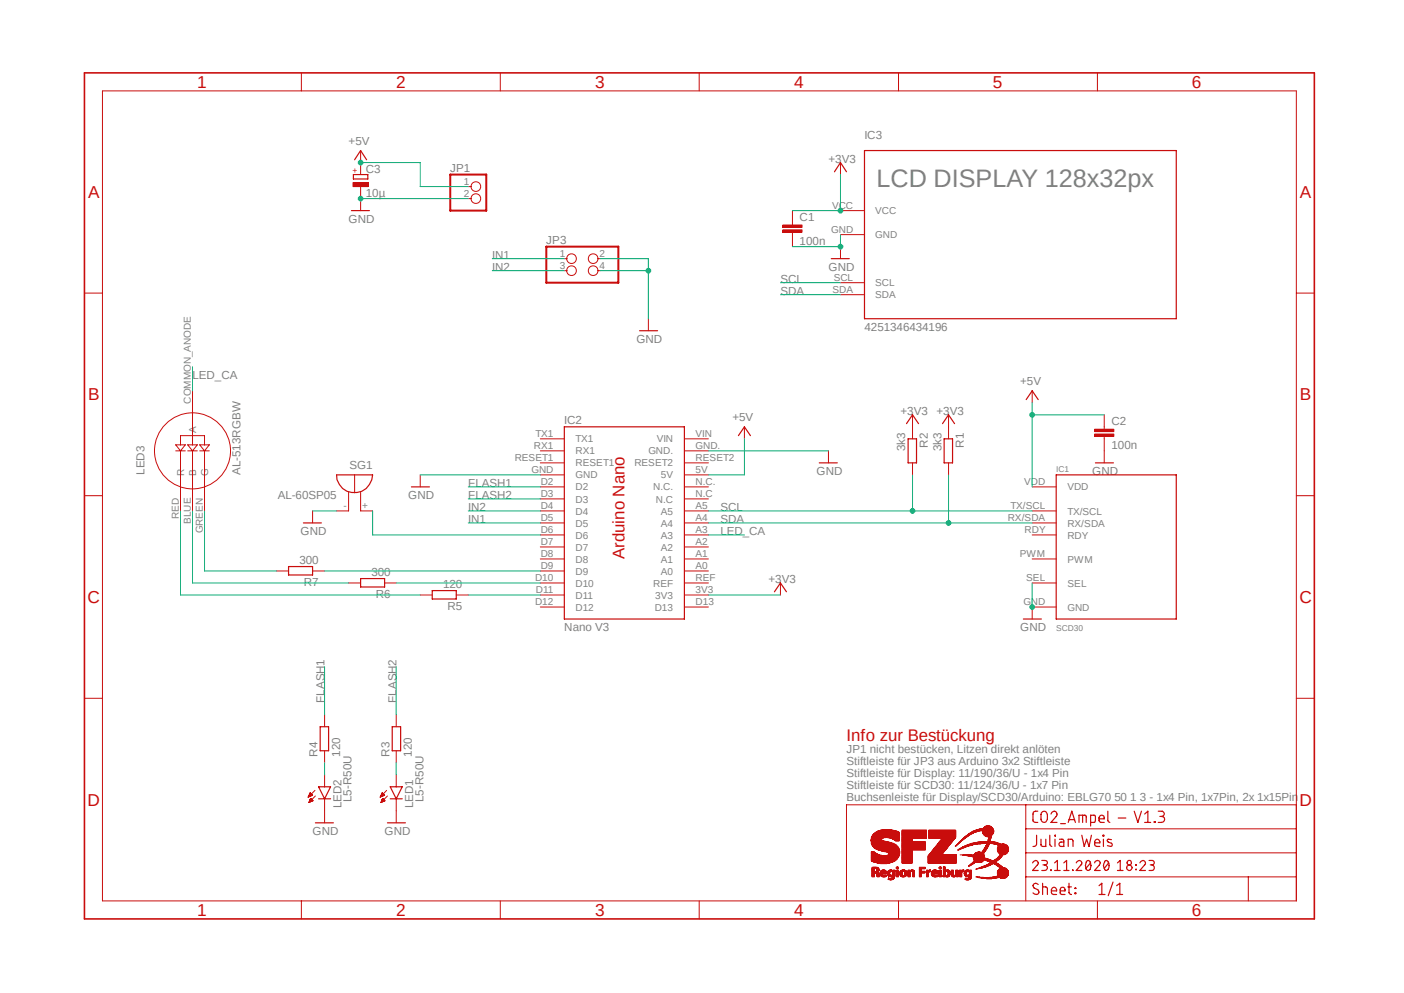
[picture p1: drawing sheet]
<svg xmlns="http://www.w3.org/2000/svg" width="297mm" height="210mm" viewBox="0 0 297 210" stroke-linecap="round" stroke-linejoin="round" font-family="sans-serif">
<path d="M17.4 15l262.2 179.9M279.6 15l-262.2 179.9" fill="none" stroke="#fff" stroke-width=".21"/>
<g fill="none" stroke="#c90d0c" stroke-width=".25">
<path d="M75 33.8l1.3-2 1.3 2M176.5 36.3l1.3-1.9 1.3 1.9M74.3 44.5h3.8M175.9 54.7h3.8M135.3 69.9h3.8M156.2 92.1l1.3-1.8 1.2 1.8M173.3 97.9h3.8M191.8 89.6l1.2-1.9 1.3 1.9M192.1 92.8h1.8v5.1h-1.8zM199.4 89.6l1.3-1.9 1.2 1.9M199.7 92.8h1.8v5.1h-1.8zM217.1 84.5l1.3-1.9 1.2 1.9"/>
<path d="M61 119.8h5.1v1.8h-5.1zM64.2 110.6h3.8M71.2 100.4h7.6a3.8 3.8 0 0 1-3.8 3.8 3.8 3.8 0 0 1-3.8-3.8zM87 103h3.8M76.3 122.3h5.1v1.8h-5.1zM91.4 124.9h5.1v1.8h-5.1zM163.8 125.1l1.3-1.8 1.3 1.8M216.5 130.9h3.8M67.7 153.7h1.8v5h-1.8zM83 153.7h1.8v5h-1.8zM66.7 174h3.8M67.4 168.9h2.5"/>
<path d="M67.4 166.4h2.5l-1.2 2.5zM82 174h3.8M82.5 166.4h2.6l-1.3 2.5zM82.5 168.9h2.6M219.3 176.6v1.9a.6 .6 0 0 1-.8 .5M220.2 177.5v1.3l.4 .2h.6v-1.5M222.1 176.6v2l.1 .2 .3 .2M223.2 176.6l.1 .2zM223.2 177.5v1.5M224.1 177.5h.8l.1 .3v1.2l-.8-.1-.2-.3 .2-.5h.8M226 179v-1.5h.8l.2 .3v1.2M228.9 176.6l.5 2.4 .5-1.5 .5 1.5 .5-2.4"/>
<path d="M231.6 178.2h1.1l-.2-.6-.3-.1-.5 .1-.1 .4v.6v.2l.4 .2h.7M233.3 176.6h.2v.2h-.2zM233.4 177.5v1.5M235.1 177.5h-.7l-.2 .2 .2 .4 .9 .4-.1 .4-.3 .1-.6-.2"/>
</g>
<g fill="none" stroke="#c90d0c" stroke-width=".21">
<path d="M76.3 31.8v2.6M99.1 39.5h.6M177.8 34.4v2.5M76.3 42v2.5M99.1 42h.6M119.4 54.7h.6M119.4 57.2h.6M126.5 54.7h.5M126.5 57.2h.5M177.8 52.2v2.5M137.2 67.4v2.5M37.2 94.1h2l-1 1.2z"/>
<path d="M37.2 95.3h2M38.2 94.1v-2h5.1v2M38.2 95.3v12.7M39.7 94.1h2l-1 1.2zM39.7 95.3h2M40.7 82.6v11.5M40.7 95.3v12.7M42.2 94.1h2.1l-1 1.2zM42.2 95.3h2.1M43.3 95.3v12.7M157.5 90.3v2.5M175.3 95.3v2.6"/>
<path d="M193 87.7v5.1M193 97.9v2.5M200.7 87.7v5.1M200.7 97.9v2.5M218.4 82.6v2.6M66.1 108v2.6M73.7 104.1v3.9h-2.5M75 100.4v3.8M76.3 104.1v3.9h2.5M88.9 100.4v2.6M58.5 120.7h2.5M66.1 120.7h2.6"/>
<path d="M73.7 123.3h2.6M81.4 123.3h2.4M88.9 125.8h2.5M96.5 125.8h2.6M165.1 123.3v2.5M218.4 128.4v2.5M68.7 151.1v2.6M68.7 158.7v2.6M83.8 151.1v2.6M83.8 158.7v2.6M65.2 168.5h.2M65.3 168.4h.2"/>
<path d="M65.3 168.3h.4M65.4 168.2h.6M65.4 168.1h.6M65.4 169.7h.1M65.4 169.6h.2M65.4 168h.5M65.4 167.9h.4M65.4 169.5h.4M65.4 169.4h.6M65.4 169.3h.7M65.5 167.8h.2M65.5 167.7h.2"/>
<path d="M65.5 169.2h.7M65.5 169.2h.6M65.6 169.1h.4M65.6 169h.4M65.6 167.6l.5 .5-.9 .5zM65.7 168.9h.1M65.7 168.8l.5 .5-.8 .4zM66.6 167.1l-1.4 1.5M66.7 168.3l-1.3 1.4M68.7 163.8v2.6M68.7 168.9v5.1M80.4 168.5h.1"/>
<path d="M80.5 168.4h.3M80.5 168.3h.4M80.5 168.2h.8M80.6 168.1h.7M80.6 169.7h.1M80.6 169.6h.3M80.7 168.1h.5M80.7 168h.4M80.7 167.9h.3M80.7 169.5h.3M80.7 169.4h.5M80.7 169.3h.7"/>
<path d="M80.8 167.8h.1M80.8 167.7h.1M80.8 169.2h.6M80.8 169.1h.5M80.9 167.6l.5 .5-1 .5zM80.9 169h.3M80.9 168.8l.5 .5-.8 .4zM80.9 168.9h.1M81.8 167.1l-1.4 1.5M82 168.3l-1.4 1.4M83.8 163.8v2.6M83.8 168.9v5.1"/>
<circle cx="100.7" cy="39.5" r="1.02"/>
<circle cx="100.7" cy="42" r="1.02"/>
<circle cx="120.9" cy="54.7" r="1.02"/>
<circle cx="120.9" cy="57.2" r="1.02"/>
<circle cx="125.5" cy="54.7" r="1.02"/>
<circle cx="125.5" cy="57.2" r="1.02"/>
<circle cx="40.7" cy="95.3" r="8"/>
</g>
<path d="M95.2 36.9h7.7v7.6h-7.7zM115.6 52.2h15.2v7.6h-15.2z" fill="none" stroke="#c90d0c" stroke-width=".42"/>
<path d="M74.7 38.6h3.2v.9h-3.2z" fill-rule="evenodd" fill="#c90d0c"/>
<path d="M74.7 38.6h3.2v.9h-3.2zM76.3 34.4v2.5M76.3 39.5v2.5M167.6 47.1v.5M167.6 49.1v.5" fill="none" stroke="#c90d0c" stroke-width=".21"/>
<path d="M74.8 36.9h3v.9h-3z" fill="none" stroke="#c90d0c" stroke-width=".25"/>
<path d="M165.6 48.6h4.1v.5h-4.1z" fill-rule="evenodd" fill="#c90d0c"/>
<path d="M165.6 48.6h4.1v.5h-4.1z" fill="none" stroke="#c90d0c" stroke-width=".21"/>
<path d="M165.6 47.6h4.1v.5h-4.1z" fill-rule="evenodd" fill="#c90d0c"/>
<path d="M165.6 47.6h4.1v.5h-4.1zM167.6 44.5v2.6M167.6 49.6v2.6M233.6 90.3v.5M233.6 92.3v.5" fill="none" stroke="#c90d0c" stroke-width=".21"/>
<path d="M231.6 91.8h4v.5h-4z" fill-rule="evenodd" fill="#c90d0c"/>
<path d="M231.6 91.8h4v.5h-4z" fill="none" stroke="#c90d0c" stroke-width=".21"/>
<path d="M231.6 90.8h4v.5h-4z" fill-rule="evenodd" fill="#c90d0c"/>
<g fill="none" stroke="#c90d0c" stroke-width=".21">
<path d="M21.7 19.2h252.5v171.3h-252.5zM63.8 15.4v3.8M105.8 15.4v3.8M147.9 15.4v3.8M190.1 15.4v3.8M232.2 15.4v3.8M177.8 59.8h5.1M177.8 44.5h5.1M177.8 49.6h5.1M17.9 62h3.8M177.8 62.3h5.1M274.2 62h3.8"/>
<path d="M114.3 92.8h5.1M114.3 95.3h5.1M114.3 97.9h5.1M144.8 92.8h5.1M144.8 95.3h5.1M144.8 97.9h5.1M231.6 90.8h4v.5h-4zM233.6 87.7v2.6M233.6 92.8v5.1M17.9 104.8h3.8M114.3 103h5.1M114.3 108h5.1"/>
<path d="M114.3 110.6h5.1M114.3 113.1h5.1M114.3 118.2h5.1M114.3 100.4h5.1M114.3 105.5h5.1M114.3 115.7h5.1M144.8 103h5.1M144.8 108h5.1M144.8 110.6h5.1M144.8 113.1h5.1M144.8 118.2h5.1M144.8 100.4h5.1"/>
<path d="M144.8 105.5h5.1M144.8 115.7h5.1M218.4 103h5M218.4 108h5M218.4 110.6h5M218.4 113.1h5M218.4 118.2h5M274.2 104.8h3.8M114.3 128.4h5.1M114.3 123.3h5.1M114.3 120.7h5.1M114.3 125.8h5.1"/>
<path d="M144.8 128.4h5.1M144.8 123.3h5.1M144.8 120.7h5.1M144.8 125.8h5.1M218.4 128.4h5M218.4 123.3h5M17.9 147.7h3.8M274.2 147.7h3.8M184.2 177.8h2.8M184.2 177.7h2.5M184.2 177.6h2.3M184.2 177.5h2.3"/>
<path d="M184.3 178.4h4.8M184.3 178.3h4.7M184.3 178.2h4.3M184.3 178.1h4.1M184.3 178.1h3.8M184.3 178h3.4M184.3 177.9h3M184.3 177.5h2.2M184.3 177.4h2.2M184.3 177.3h2.4M184.3 177.2h2.6M184.3 177.1h3.1"/>
<path d="M184.4 178.6h5M184.4 178.5h4.9M184.4 177h5.8M184.5 178.7h5.2M184.5 178.6h5.1M184.5 176.9h5.7M184.5 176.8h5.7M184.6 178.9h5.2M184.6 178.8h5.1M184.6 176.7h5.6M184.6 176.6h5.6M184.7 179h5.2"/>
<path d="M184.7 176.5h5.5M184.7 179.1h5.3M184.7 176.4h5.5M184.8 179.2h5.3M184.8 179.2h5.2M184.8 176.4h5.4M184.8 176.3h5.4M185 179.3h5.2M185 176.2h5.2M185.1 179.4h5.1M185.1 176.1h5.1M185.2 176h5"/>
<path d="M185.3 179.5h4.9M185.3 179.6h4.9M185.3 175.9h4.9M185.5 175.9h4.4M185.6 179.7h4.6M185.6 175.8h4.2M185.8 179.7h4.4M185.8 175.7h3.8M186 179.8h4.2M186.1 175.6h3M186.3 175.5h2.6M186.4 179.9h3.9"/>
<path d="M186.8 175.4h1.5M187.6 177.1h2.6M188 177.2h2.2M188.5 177.3h1.7M188.7 177.4h1.5M188.8 177.5h1.4M189.1 177.5h1.1M189.2 177.6h1M189.3 177.7h.9M189.4 177.8h.8M190.8 179.9h2.2M190.8 179.8h2.2"/>
<path d="M190.8 179.7h4.9M190.8 179.6h4.9M190.8 179.5h4.9M190.8 179.4h4.9M190.8 179.3h4.9M190.8 179.2h4.9M190.8 179.1h4.9M190.8 179h4.9M190.8 178.9h4.9M190.8 178.8h4.9M190.8 178.7h4.9M190.8 178.6h4.9"/>
<path d="M190.8 178.5h4.9M190.8 178.4h4.9M190.8 178.3h4.9M190.8 178.2h4.9M190.8 178.1h4.9M190.8 178h4.9M190.8 177.9h2.2M190.8 177.8h2.2M190.8 177.7h2.2M190.8 177.6h2.2M190.8 177.5h2.2M190.8 177.4h2.2"/>
<path d="M190.8 177.3h5.1M190.8 177.2h5.2M190.8 177.1h5.2M190.8 177h5.2M190.8 176.9h5.2M190.8 176.8h5.2M190.8 176.7h5.2M190.8 176.6h5.2M190.8 176.5h5.2M190.8 176.4h5.2M190.8 176.3h5.2M190.8 176.2h5.2"/>
<path d="M190.8 176.1h5.2M190.8 176h5.2M190.8 175.9h5.2M190.8 175.8h5.2M190.8 175.7h5.2M190.8 175.6h5.2M190.8 175.5h5.2M196.5 177.3h5.5M196.5 177.2h5.6M196.5 177.1h5.6M196.5 177h5.7M196.5 176.9h5.7"/>
<path d="M196.5 176.8h5.7M196.5 176.7h5.7M196.5 176.6h5.7M196.5 176.5h5.7M196.5 176.4h5.7M196.5 176.3h5.7M196.5 176.2h5.7M196.5 176.1h5.7M196.5 176h5.7M196.5 175.9h5.7M196.5 175.8h5.7M196.5 175.7h5.7"/>
<path d="M196.5 175.6h5.7M196.5 175.5h5.6M197.2 179.9h2.7M197.3 179.8h2.6M197.4 179.7h2.7M197.4 179.6h2.8M197.5 179.5h2.7M197.6 179.4h2.7M197.6 179.3h2.8M197.8 179.2h2.6M197.8 179.2h2.7M197.9 179.1h2.7"/>
<path d="M198 179h2.7M198 178.9h2.7M198 178.8h2.8M198.1 178.7h2.7M198.2 178.6h2.7M198.3 178.6h2.7M198.4 178.5h2.7M198.4 178.4h2.7M198.5 178.3h2.7M198.5 178.2h2.8M198.6 178.1h2.7M198.6 178.1h2.8"/>
<path d="M198.8 178h2.6M198.8 177.9h2.7M198.9 177.8h2.7M199 177.7h2.7M199.1 177.6h2.6M199.1 177.5h2.7M199.1 177.5h2.8M199.3 177.4h2.6M202.2 178.8h.2M202.3 178.9l-.2 .1M202.3 178.7h.1M202.4 178.6h.1"/>
<path d="M202.4 178.6h.2M202.5 178.5h.2M202.6 179.7h.3M202.6 178.4h.2M202.7 179.7h.2M202.7 178.3h.2M202.8 179.6h.4M202.8 178.2h.2M202.9 178.1h.2M202.9 179.5h.6M202.9 178.1h.3M203 178h.3"/>
<path d="M203.1 179.4h.4M203.1 177.9h.3M203.2 179.3h.6M203.2 177.8h.3M203.3 177.7h.3M203.4 179.2h.6M203.4 177.6h.3M203.5 177.5h.3M203.5 179.2h.7M203.5 177.5h.5M203.6 179.1h.9M203.6 177.4h.4"/>
<path d="M203.7 177.3h.4M203.8 177.2h.4M203.9 179h.9M204 177.1h.3M204 177h.5M204 178.9h1M204.1 178.8h1.2M204.1 177h.5M204.2 176.9h.5M204.3 176.8h.6M204.4 178.7h1.3M204.4 176.7h.6"/>
<path d="M204.6 176.6h.5M204.6 178.6h1.3M204.6 176.5h.6M204.7 176.4h.7M204.8 178.6h1.6M204.9 176.4h.6M205 176.3h.7M205.1 178.5h2.3M205.1 176.2h.8M205.2 176.1h.8M205.4 178.4h2.4M205.4 176h.8"/>
<path d="M205.5 175.9h1.1M205.6 178.3h5.7M205.7 175.9h1.1M205.7 175.8h1.4M206 178.2h5.1M206 175.7h1.8M206.2 175.6h1.6M206.4 178.1h4.4M206.4 175.5h3.7M206.7 175.4h1.2M206.8 178.1h3.9M207 175.3h.9"/>
<path d="M207.2 175.3h2.9M207.4 178h2.7M207.9 176h2.2M207.9 175.9h2.3M207.9 175.8h2.3M207.9 175.7h2.3M207.9 175.6h2.3M207.9 179.9h.5M207.9 179.8h.6M207.9 176.3h2.2M207.9 176.2h2.2M207.9 176.1h2.2"/>
<path d="M207.9 175.4h2.2M207.9 175.3h2.2M208 179.7h.6M208 176.4h2M208 176.4h2.1M208 175.2h2.1M208 175.1h2M208.1 179.7h.5M208.1 179.6h.6M208.1 176.5h1.8M208.1 175h1.9M208.2 179.5h.6"/>
<path d="M208.2 176.6h1.6M208.2 174.9h1.6M208.3 179.4h.5M208.3 179.3h.6M208.3 176.7h1.4M208.3 174.8h1.4M208.4 179.2h.6M208.4 174.8h1.2M208.4 179.1h.6M208.4 179h.6M208.4 176.8h1.2M208.5 178.9h.5"/>
<path d="M208.5 178.8h.6M208.5 174.7h1M208.6 178.7h.6M208.6 176.9h.9M208.7 178.6h.5M208.7 178.5h.6M208.8 178.4h.5M208.8 177h.8M209 177.9h.5M209 177.8h.5M209 177.7h.6M209 177.6h.6"/>
<path d="M209 177.5h.6M209.1 177.4h.5M209.1 177.3h.5M209.1 177.2h.5M209.2 177.1h.4M209.2 177h.4M209.6 176.9h.1M209.8 178.4h1.7M210.1 178.5h1.6M210.6 178.6h2.2M211 179.8h2.3M211 179.7h2.4"/>
<path d="M211 179.6h2.4M211 179.5h2.4M211 179.4h2.4M211 179.3h2.3M211 178.6h.4M211.1 179.9h2.2M211.1 179.2h2.2M211.1 179.1h2.2M211.1 178.7h1.9M211.2 179h2M211.2 178.9h1.9M211.2 178.8h1.9"/>
<path d="M211.5 178.6h1.4M211.8 178.5h.7M217 170.2v20.3M217 175.3h57.2M274.2 170.2h-95.1v20.3M63.8 190.5v3.8M105.8 190.5v3.8M147.9 190.5v3.8M184.3 180.3h1M184.3 182h5.1M184.3 181.9h5.1M184.3 181.9h5.3"/>
<path d="M184.3 181.8h5.4M184.3 181.7h5.4M184.3 181.6h5.5M184.3 181.5h5.6M184.3 181.4h5.6M184.3 181.4h5.7M184.3 181.3h5.8M184.3 181.2h5.8M184.3 181.1h5.9M184.3 181h5.9M184.3 180.9h5.9M184.3 180.8h2.2"/>
<path d="M184.3 180.8h1.8M184.3 180.7h1.5M184.3 180.6h1.4M184.3 180.5h1.2M184.3 180.4h1M184.3 180.3h.8M184.3 180.2h.7M184.3 180.1h.6M184.4 182.1h4.8M184.5 185.4h.5M184.5 185.3h.5M184.5 185.2h.5"/>
<path d="M184.5 185.1h.5M184.5 185h.5M184.5 184.9h.5M184.5 184.8h.5M184.5 184.7h.5M184.5 184.6h1.3M184.5 184.5h1.1M184.5 184.4h1.3M184.5 184.3h1.3M184.5 184.2h.5M184.5 184.1h.5M184.5 184h.5"/>
<path d="M184.5 183.9h.5M184.5 183.8h.5M184.5 183.7h.5M184.5 183.6h1.4M184.5 183.6h1.3M184.5 183.5h1.3M184.5 183.4h1.1M184.7 182.2h4.4M184.7 182.3h4.2M185.1 182.4h3.6M185.3 184.7h.5M185.3 183.7h.6"/>
<path d="M185.4 184.9h.5M185.4 184.8h.4M185.4 184.2h.4M185.4 182.5h3M185.5 185.3h.5M185.5 185.2h.5M185.5 185.1h.4M185.5 185h.4M185.5 184.1h.4M185.5 184.1h.5M185.5 184h.5M185.5 183.9h.5"/>
<path d="M185.5 183.8h.5M185.6 185.4h.4M185.6 182.5h2.6M186.1 184.7h1.4M186.2 185h.4M186.2 184.9h.4M186.2 184.8h1.3M186.2 184.6h1.3M186.2 184.5h.4M186.2 184.4h.4M186.3 185.1h.5M186.3 184.3h.4"/>
<path d="M186.3 184.2h.5M186.3 182.6h1.3M186.4 185.3h1.1M186.4 184.1h1.1M186.4 184.1h1M186.5 180h3.8M186.6 185.4h.8M186.6 184h.6M186.8 183.9h.2M187 184.2h.5M187 180.1h3.3M187.1 184.5h.4"/>
<path d="M187.1 184.4h.4M187.1 184.3h.4M187.4 185.1l.1 .1h-1.2M187.5 180.2h2.8M187.6 180.8h2.6M187.7 180.3h2.6M187.8 185h.5M187.8 184.9h.5M187.8 184.8h.4M187.8 184.7h.4M187.8 184.6h.4M187.8 184.5h.4"/>
<path d="M187.8 184.4h.5M187.8 184.3h.6M187.9 180.3h2.4M187.9 185.9h1.1M187.9 185.8h1.2M187.9 185.2h1.3M187.9 185.1h1.3M187.9 184.2h1.3M187.9 184.1h1.4M187.9 180.8h2.3M188 185.8h1.1M188 185.6l.1 .1"/>
<path d="M188 185.3h1.2M188 186h.8M188 185.3h.7M188 184.1h.8M188 180.7h2.2M188 180.6h2.2M188 180.5h2.3M188 180.4h2.3M188.1 184h.5M188.3 185.4h.3M188.3 186.1h.3M188.3 183.9h.3"/>
<path d="M188.6 185.7h.5M188.6 184.3h.6M188.7 185.6h.5M188.7 185h.5M188.8 185.4h.4M188.8 185.5h.4M188.8 185.3h.4M188.8 184.9h.4M188.8 184.8h.4M188.8 184.7h.4M188.8 184.6h.4M188.8 184.5h.4"/>
<path d="M188.8 184.4h.4M188.9 184.1h.4M188.9 184h.4M189.6 185.3h.5M189.6 185.2h.5M189.6 185.1h.5M189.6 185h.5M189.6 184.9h.5M189.6 184.8h.5M189.6 184.7h.5M189.6 184.6h.5M189.6 184.5h.5"/>
<path d="M189.6 184.4h.5M189.6 184.3h.5M189.6 184.2h.5M189.6 184.1h.5M189.6 183.6h.5M189.6 183.5h.5M189.7 185.4h.4M189.7 184h.4M189.7 183.6h.4M189.7 183.4h.4M189.7 183.3h.2M189.8 183.7h.1"/>
<path d="M190.1 190.5v3.8M190.3 184.9h.5M190.3 184.8h.5M190.3 184.7h.5M190.3 184.6h.5M190.3 184.5h.5M190.3 184.4h.5M190.4 185.2h1.3M190.4 185.1h.5M190.4 185h.4M190.4 184.3h.5M190.4 184.2h.6"/>
<path d="M190.5 184.1h1.2M190.6 185.3h1M190.6 185.3h1.1M190.6 184.1h1M190.8 185.4h.6M190.8 184h.6M190.8 180.3h2.2M190.8 182.5h2.2M190.8 182.4h2.2M190.8 182.3h2.2M190.8 182.2h2.2M190.8 182.1h2.2"/>
<path d="M190.8 182h2.2M190.8 181.9h2.2M190.8 181.8h2.2M190.8 181.7h2.2M190.8 181.6h2.2M190.8 181.5h2.2M190.8 181.4h2.2M190.8 181.3h2.2M190.8 181.2h2.2M190.8 181.1h2.2M190.8 181h2.2M190.8 180.9h2.2"/>
<path d="M190.8 180.8h2.2M190.8 180.7h2.2M190.8 180.6h2.2M190.8 180.5h2.2M190.8 180.4h2.2M190.8 180.2h2.2M190.8 180.1h2.2M190.8 180h2.2M190.9 183.9h.4M191.2 184.2h.6M191.3 185.1h.6M191.3 185h.6"/>
<path d="M191.3 184.9h.6M191.3 184.4h.6M191.3 184.3h.6M191.4 184.8h.5M191.4 184.7h.5M191.4 184.6h.5M191.4 184.5h.5M192.1 185.4h.4M192.1 185.3h.4M192.1 185.2h.4M192.1 185.1h.4M192.1 185h.4"/>
<path d="M192.1 184.9h.4M192.1 184.8h.4M192.1 184.7h.4M192.1 184.6h.4M192.1 184.5h.4M192.1 184.4h.5M192.1 184.3h.6M192.1 184.2h1.4M192.1 184.1h1.4M192.1 184.1h.3M192.1 184h.3M192.6 184.1h.8"/>
<path d="M192.7 184h.5M192.9 183.9h.2M193 184.3h.5M193 184.5h.5M193 184.4h.5M193.1 185.4h.4M193.1 185.3h.4M193.1 185.2h.4M193.1 185.1h.4M193.1 185h.4M193.1 184.9h.4M193.1 184.8h.4"/>
<path d="M193.1 184.7h.4M193.1 184.6h.4M194.5 185.4h.4M194.5 185.3h.4M194.5 185.2h.4M194.5 185.1h.4M194.5 185h.4M194.5 184.9h.4M194.5 184.8h.4M194.5 184.7h.4M194.5 184.6h1.2M194.5 184.5h1.2"/>
<path d="M194.5 184.4h1.2M194.5 184.3h1.2M194.5 184.2h1.2M194.5 184.1h.4M194.5 184h.4M194.5 183.9h.4M194.5 183.8h.4M194.5 183.7h1.2M194.5 183.6h1.2M194.5 183.5h1.2M194.5 183.4h1.2M196 185.4h.3"/>
<path d="M196 185.3h.4M196 185.2h.4M196 185.1h.4M196 185h.4M196 184.9h.4M196 184.8h.4M196 184.7h.4M196 184.6h.4M196 184.5h.5M196 184.4h.5M196 184.3h.9M196 184.2h.9"/>
<path d="M196 184.1h.3M196 184h.3M196.3 182.5h6M196.3 182.5h6.1M196.3 182.4h6.1M196.3 182.3h6.1M196.3 182.2h6.1M196.3 182.1h6.1M196.3 182h6.1M196.3 181.9h6.1M196.3 181.8h6.1M196.3 181.7h6.1"/>
<path d="M196.3 181.6h6.1M196.3 181.5h6.1M196.3 181.4h6.1M196.3 181.3h6.1M196.3 181.2h6.1M196.3 181.1h6.1M196.3 181h6.1M196.3 180.9h6.1M196.4 184.1h.5M196.4 180.8h6M196.5 184.1h.4M196.5 180.8h5.9"/>
<path d="M196.6 184h.3M196.6 180.7h2.7M196.6 180.6h2.7M196.7 183.9h.2M196.8 180.5h2.6M196.8 180.4h2.7M196.9 180.3h2.7M197 184.9h.4M197 184.8h1.4M197 184.7h1.4M197 184.6h1.4M197 184.5h.4"/>
<path d="M197 184.4h.4M197 180.2h2.6M197 180.1h2.7M197.1 185.2h1.2M197.1 185.1h.5M197.1 185h.4M197.1 184.3h.4M197.1 184.2h.5M197.1 180h2.7M197.2 184.1h1.1M197.3 185.3h1.1M197.3 185.3h1"/>
<path d="M197.3 184.1h.9M197.4 184h.7M197.5 185.4h.8M197.6 183.9h.4M197.9 184.2h.5M198 184.3h.4M198 184.5h.4M198 184.4h.4M198.2 185.1h.1M198.6 185.3h.5M198.6 185.2h.5M198.6 185.1h.5"/>
<path d="M198.6 185h.5M198.6 184.9h.5M198.6 184.8h.5M198.6 184.7h.5M198.6 184.6h.5M198.6 184.5h.5M198.6 184.4h.5M198.6 184.3h.5M198.6 184.2h.5M198.6 184.1h.5M198.6 183.6h.5M198.6 183.5h.5"/>
<path d="M198.7 185.4h.4M198.7 184h.4M198.7 183.6h.4M198.7 183.4h.4M198.8 183.3h.3M198.9 183.7h.1M199.5 185.3h.4M199.5 185.3h1.3M199.5 185.2h1.4M199.6 185.4h.3M199.6 185.1h.6M199.6 185h.4"/>
<path d="M199.6 184.9h.4M199.6 184.8h.3M199.6 184.7h.3M199.6 184.6h.3M199.6 184.5h.4M199.6 184.4h.4M199.6 184.3h.5M199.6 184.2h1.3M199.6 184.1h1.3M199.6 184.1h.3M199.6 184h.3M199.6 183.9h.3"/>
<path d="M199.6 183.8h.3M199.6 183.7h.3M199.6 183.6h.3M199.6 183.5h.3M199.6 183.4h.3M199.6 183.3h.3M200 185.3h.8M200.1 185.4h.6M200.1 184.1h.7M200.2 184h.5M200.3 183.9h.3M200.4 185.1h.5"/>
<path d="M200.4 184.3h.6M200.5 185h.5M200.5 184.4h.5M200.6 184.9h.4M200.6 184.8h.5M200.6 184.7h.5M200.6 184.6h.5M200.6 184.5h.4M201.3 185h.5M201.3 184.9h.4M201.3 184.8h.4M201.3 184.7h.4"/>
<path d="M201.3 184.6h.4M201.3 184.5h.4M201.3 184.4h.4M201.3 184.3h.4M201.3 184.2h.4M201.3 184.1h.4M201.3 184h.4M201.3 185.3h.9M201.3 185.2h1.4M201.3 185.1h.5M201.4 185.3h.8M201.5 185.4h.5"/>
<path d="M202.1 185.1h.6M202.2 185h.5M202.2 184.9h.5M202.2 184.8h.5M202.2 184.7h.5M202.2 184.6h.5M202.2 184.5h.5M202.2 184.4h.5M202.2 184.3h.5M202.2 184.2h.5M202.2 184.1h.5M202.2 184h.4"/>
<path d="M202.3 185.3h.4M202.4 185.4h.3M202.9 185.3h.6M202.9 185.2h.6M202.9 185.1h.6M202.9 185h.6M202.9 184.9h.6M202.9 184.8h.6M202.9 184.7h.6M202.9 184.6h.6M202.9 184.5h.6M202.9 184.4h.6"/>
<path d="M202.9 184.3h1M202.9 184.2h1M202.9 184.1h.5M202.9 184h.5M203 185.4h.5M203.1 180.8h2.6M203.5 184.1h.4M203.6 184h.3M203.6 180.8h4.6M203.7 183.9h.2M204 184.8h.5M204 184.7h.5"/>
<path d="M204 184.6h.5M204 185h.6M204 184.9h.5M204 184.5h.5M204 184.4h.6M204.1 185.9h1.1M204.1 185.8h1.3M204.1 185.2h1.4M204.1 185.1h1.4M204.1 184.3h.5M204.1 184.2h1.4M204.1 184.1h1.4"/>
<path d="M204.2 186h.9M204.2 185.8h1.2M204.2 185.7h.2M204.2 185.3h1.3M204.2 184.1h.9M204.3 185.3h.7M204.4 184h.6M204.5 185.4h.2M204.5 186.1h.4M204.5 180.9h1.4M204.6 183.9h.2M204.7 181h3.5"/>
<path d="M204.9 185.7h.5M204.9 183.1h.2M205 185.6h.5M205 185h.5M205 184.9h.5M205 184.4h.5M205 184.3h.5M205 183h.3M205.1 185.4h.4M205.1 185.5h.4M205.1 185.3h.4M205.1 184.8h.4"/>
<path d="M205.1 184.7h.4M205.1 184.6h.4M205.1 184.5h.4M205.1 184.1h.4M205.1 184h.4M205.1 183h.3M205.1 182.9h.5M205.2 182.8h.5M205.2 181.1h3.1M205.4 182.7h.4M205.4 182.6h.6M205.6 182.5h.6"/>
<path d="M205.7 182.5h.5M205.7 181.2h2.6M205.7 182.4h.6M205.8 182.3h2M205.9 182.2h.3M205.9 181.5h2.9M205.9 181.4h2.5M205.9 181.4h2.4M205.9 181.3h2.4M206 182.1h1.9M206 181.8h3.5M206 181.7h3.2"/>
<path d="M206 181.6h2.2M206 180.9h2.2M206 180.8h2.2M206.1 182l.1 .1M206.1 181.9h2M206.1 180.7h2M206.2 182h1.8M206.2 181.9h1.8M206.2 180.6h1.8M206.2 180.5h1.7M206.2 180.4h1.9M206.4 185.4h.9"/>
<path d="M206.4 180.3h1.4M206.4 183.8h.3M206.4 182.2h1.4M206.5 183.7h.4M206.5 180.3h1.8M206.7 183.6h.7M206.7 182.4h.8M206.8 185.5h1.2M206.8 180.2h.6M207 185.6h4.2M207 183.6h.9M207 180.1h.2"/>
<path d="M207.3 183.5h.7M207.4 183.4h1M207.5 185.7h3.3M207.7 183.3h1M207.8 180.2h.5M207.8 180.1h.6M207.9 180.3h.3M207.9 180h.5M207.9 183.2h1M208 183.1h1M208 180.5h.1M208.2 185.8h2.1"/>
<path d="M208.3 183h1M208.3 181.9h1.4M208.3 181.6h.7M208.5 183h1M208.5 181.9h1.3M208.7 185.8h1.1M208.7 182.9h.9M208.7 182h2.3M208.9 182.8h.9M209 182.1h1.8M209 182.7h1M209.1 182.6h2.1"/>
<path d="M209.2 182.2h1.5M209.3 182.5h1.7M209.4 185.5h1.9M209.4 182.3h1.3M209.5 182.5h1.3M209.6 182.4h1.1M210 185.4h3M210.3 182.7h.9M210.3 181.9h.8M210.3 181.9h.9M210.5 182.8h.9M210.5 181.8h.8"/>
<path d="M210.6 185.3h2.5M210.7 182.9h.8M210.7 181.7h.6M210.7 181.6h.8M210.8 183h.8M210.8 181.5h.8M210.9 185.3h.3M210.9 183h.9M211 185.2h2.2M211 184.8h2.4M211 184.7h2.4M211 184.6h2.4"/>
<path d="M211 184.5h2.4M211 184.4h2.4M211 184.3h2.3M211 181.4h.6M211 181.4h.8M211.1 185.1h2.2M211.1 185h2.2M211.1 184.9h2.2M211.1 184.2h2.2M211.1 184.1h2.2M211.1 184.1h2.1M211.1 183.1h.7"/>
<path d="M211.1 181.3h.7M211.1 180.1h2.2M211.1 180h2.2M211.2 184h1.9M211.2 180.3h1.9M211.2 180.2h2M211.2 185.3h1.9M211.2 183.9h1.9M211.2 183.3h.8M211.2 183.2h.7M211.2 181.2h.6M211.2 181.1h.7"/>
<path d="M211.3 183.8h1.7M211.3 181h.7M211.3 180.4h1.7M211.4 185.5h1.5M211.4 183.7h1.5M211.4 183.4h.7M211.4 180.5h1.5M211.5 185.6h1.4M211.5 183.6h1.4M211.5 183.5h.3M211.5 180.9h.5M211.5 180.8h.6"/>
<path d="M211.5 180.6h1.3M211.6 183.5l1.2 .1M211.6 180.8h.8M211.7 185.7h1M211.8 180.7h.8M211.8 183.5h.6M212 185.8h.3M217 185.4h57.2M217 180.3h57.2M232.2 190.5v3.8M264.1 185.4v5.1"/>
</g>
<g fill="none" stroke="#c90d0c" stroke-width=".25">
<path d="M182.9 31.8h65.9v35.6h-65.9zM119.4 90.3h25.4v40.6h-25.4zM231.7 97.9h3.8M223.4 100.4h25.4v30.5h-25.4zM219.5 171.5l-.9 .2-.1 .4v1.6l.5 .2h.5M220.3 171.9a.68 .68 0 0 1 .8-.3 .68 .68 0 0 1 .5 .6v1a.68 .68 0 0 1-.7 .7 .68 .68 0 0 1-.7-.7zM222.3 172.1a.65 .65 0 0 1 .5-.5 .65 .65 0 0 1 .7 .3l.1 .5-1.3 1.5h1.3M224.4 174.2h1M226 173.9l.7-2.4 .8 2.4M226.1 173.3h1.2M228.3 173.9v-1.5h1.3l.2 .2v1.3M229 172.4v1.5"/>
<path d="M230.7 173.9l.9-.1a1.4 1.4 0 0 0 0-1.4h-.9v2.3M232.5 173.1h1.1l-.1-.5-.3-.2-.5 .2-.2 .3v.6l.1 .2 .3 .2h.7M234.4 171.5v2v.2l.4 .2M236.6 173h1.6M239.9 171.5l.8 2.4 .8-2.4M242.1 173.9h1.3M242.1 172.1l.7-.6v2.4M244.2 173.7h.1v.2h-.1zM245 171.5h.9a.56 .56 0 0 1 .4 .6 .56 .56 0 0 1-.4 .5h-.5M245.7 172.6l.3 .1a.63 .63 0 0 1 .4 .8 .63 .63 0 0 1-.7 .4h-.7M218.4 182.5a.61 .61 0 0 1 .8-.5 .61 .61 0 0 1 .4 .7l-1.2 1.4h1.2M219.6 187a.61 .61 0 0 0-.6-.2 .61 .61 0 0 0-.5 .5l.3 .5 .7 .3a.55 .55 0 0 1 .3 .6 .55 .55 0 0 1-.5 .4l-.8-.3"/>
<path d="M220.4 181.9l1 .1 .2 .3-.2 .5-.8 .1M220.6 187.5h.6l.4 .3v1.3M220.6 186.8v2.3M221 182.9l.6 .4v.3l-.3 .4-.9 .1M222.2 184l.2 .1zM222.4 188.4h1.1l-.1-.6-.3-.2-.5 .2-.2 .3v.6l.1 .3 .3 .1h.7M223.1 184.1h1.2M223.1 182.5l.6-.6v2.2M224.3 188.4h1l-.1-.6-.6-.2a1.04 1.04 0 0 0-.1 1.5h.8M225 184.1h1.1M225 182.5l.6-.6v2.2M225.9 187.5h.8"/>
<path d="M226.1 186.8v1.9l.1 .3 .5 .1M226.9 184l.1 .1zM227.4 187.8l.2 .1zM227.4 188.8h.2v.2h-.2zM227.7 182.5a.61 .61 0 0 1 .7-.5 .61 .61 0 0 1 .5 .7l-1.2 1.4h1.2M230 182l.2-.1a1.24 1.24 0 0 1 0 2.2l-.4-.3a1.74 1.74 0 0 1 .2-1.8zM230.7 182.5l-1 1.1M231.6 182.5a.57 .57 0 0 1 .7-.5 .57 .57 0 0 1 .4 .7l-1.1 1.4h1.1M232.5 189.1h1.3M232.5 187.3l.6-.5v2.3M233.8 182l.2-.1a1.24 1.24 0 0 1 0 2.2 1.39 1.39 0 0 1-.2-2.1zM234.5 182.5l-.9 1.1"/>
<path d="M235.5 186.5l-1.1 2.9M236.2 189.1h1.3M236.2 187.3l.7-.5v2.3M236.4 184.1h1.2M236.4 182.5l.6-.6v2.2M240.3 182.9l.1 .1zM240.3 183.8l.1 .1zM241.1 182.5a.61 .61 0 0 1 .8-.5 .61 .61 0 0 1 .4 .7l-1.2 1.4h1.2M243.1 181.9h.7l.4 .4-.2 .5-.7 .1M243.7 182.9l.5 .4-.2 .7-.9 .1"/>
<circle cx="238.9" cy="182.4" r=".48"/>
<circle cx="238.9" cy="183.5" r=".59"/>
</g>
<path d="M17.9 15.4h260.1v178.9h-260.1z" fill="none" stroke="#c90d0c" stroke-width=".34"/>
<path d="M149.9 108h68.5M193 100.4v7.6" fill="none" stroke="#0dab76" stroke-width=".21"/>
<circle cx="193" cy="108" r=".5" fill="#0dab76"/>
<g fill="none" stroke="#0dab76" stroke-width=".21">
<path d="M165.1 59.8h12.7M149.9 110.6h68.5M200.7 100.4v10.2"/>
<circle cx="193" cy="108" r=".5"/>
</g>
<circle cx="200.7" cy="110.6" r=".5" fill="#0dab76"/>
<g fill="none" stroke="#0dab76" stroke-width=".21">
<path d="M165.1 62.3h12.7M218.4 123.3v5.1"/>
<circle cx="200.7" cy="110.6" r=".5"/>
</g>
<circle cx="218.4" cy="128.4" r=".5" fill="#0dab76"/>
<g fill="none" stroke="#0dab76" stroke-width=".21">
<path d="M167.6 52.2h10.2M149.9 95.3h25.4M66.1 108h5.1"/>
<circle cx="218.4" cy="128.4" r=".5"/>
</g>
<circle cx="177.8" cy="52.2" r=".5" fill="#0dab76"/>
<g fill="none" stroke="#0dab76" stroke-width=".21">
<path d="M76.3 42h22.8M177.8 49.6v2.6"/>
<circle cx="177.8" cy="52.2" r=".5"/>
</g>
<circle cx="76.3" cy="42" r=".5" fill="#0dab76"/>
<g fill="none" stroke="#0dab76" stroke-width=".21">
<path d="M127 54.7h10.2v12.7M127 57.2h10.2"/>
<circle cx="76.3" cy="42" r=".5"/>
</g>
<circle cx="137.2" cy="57.2" r=".5" fill="#0dab76"/>
<g fill="none" stroke="#0dab76" stroke-width=".21">
<path d="M76.3 34.4h12.6v5.1h10.2M157.5 92.8v7.6h-7.6"/>
<circle cx="137.2" cy="57.2" r=".5"/>
</g>
<circle cx="76.3" cy="34.4" r=".5" fill="#0dab76"/>
<g fill="none" stroke="#0dab76" stroke-width=".21">
<path d="M218.4 85.2v17.8M218.4 87.7h15.2"/>
<circle cx="76.3" cy="34.4" r=".5"/>
</g>
<circle cx="218.4" cy="87.7" r=".5" fill="#0dab76"/>
<g fill="none" stroke="#0dab76" stroke-width=".21">
<path d="M177.8 36.9v7.6h-10.2M149.9 125.8h15.2"/>
<circle cx="218.4" cy="87.7" r=".5"/>
</g>
<circle cx="177.8" cy="44.5" r=".5" fill="#0dab76"/>
<g fill="none" stroke="#0dab76" stroke-width=".21">
<path d="M104.1 54.7h15.3M104.1 57.2h15.3M40.7 77.6v5M38.2 108v17.8h50.7M40.7 108v15.3h33M43.3 108v12.7h15.2M78.8 108v5.1h35.5M88.9 100.4h25.4M99.1 110.6h15.2M99.1 108h15.2M99.1 105.5h15.2M99.1 103h15.2"/>
<path d="M149.9 113.1h7.6M68.7 120.7h45.6M83.8 123.3h30.5M99.1 125.8h15.2M68.7 141v10.1M83.8 141v10.1M68.7 161.3v2.5M83.8 161.3v2.5"/>
<circle cx="177.8" cy="44.5" r=".5"/>
</g>
<text font-size="5.3" fill="#808080" x="185.4" y="39.5">LCD DISPLAY 128x32px</text>
<g font-size="3.6" fill="#c90d0c">
<text x="41.7" y="18.5">1</text>
<text x="83.8" y="18.5">2</text>
<text x="125.9" y="18.5">3</text>
<text x="168" y="18.5">4</text>
<text x="210.1" y="18.5">5</text>
<text x="252.1" y="18.5">6</text>
<text x="18.6" y="41.8">A</text>
<text x="275" y="41.8">A</text>
<text x="18.6" y="84.7">B</text>
<text x="275" y="84.7">B</text>
<text x="132.1" y="118.2" transform="rotate(-90 132.1 118.2)">Arduino Nano</text>
<text x="18.5" y="127.5">C</text>
<text x="274.9" y="127.5">C</text>
<text x="179.1" y="156.7">Info zur Bestückung</text>
<text x="18.5" y="170.3">D</text>
<text x="274.9" y="170.3">D</text>
<text x="41.7" y="193.7">1</text>
<text x="83.8" y="193.7">2</text>
<text x="125.9" y="193.7">3</text>
<text x="168" y="193.7">4</text>
<text x="210.1" y="193.7">5</text>
<text x="252.1" y="193.7">6</text>
</g>
<g font-size="2.5" fill="#808080">
<text x="182.9" y="29.3">IC3</text>
<text x="73.7" y="30.6">+5V</text>
<text x="175.3" y="34.4">+3V3</text>
<text x="77.4" y="41.6">10µ</text>
<text x="77.4" y="36.5">C3</text>
<text x="95.2" y="36.3">JP1</text>
<text x="73.7" y="47.1">GND</text>
<text x="169.2" y="46.7">C1</text>
<text x="115.6" y="51.6">JP3</text>
<text x="169.2" y="51.8">100n</text>
<text x="104.1" y="54.7">IN1</text>
<text x="104.1" y="57.2">IN2</text>
<text x="165.1" y="59.8">SCL</text>
<text x="175.3" y="57.2">GND</text>
<text x="165.1" y="62.3">SDA</text>
<text x="182.9" y="69.9">4251346434196</text>
<text x="134.6" y="72.5">GND</text>
<text x="40.7" y="80.1">LED_CA</text>
<text x="215.8" y="81.4">+5V</text>
<text x="119.4" y="89.7">IC2</text>
<text x="154.9" y="89">+5V</text>
<text x="190.5" y="87.7">+3V3</text>
<text x="198.1" y="87.7">+3V3</text>
<text x="235.1" y="89.8">C2</text>
<text x="191.5" y="95.4" transform="rotate(-90 191.5 95.4)">3k3</text>
<text x="196.3" y="94.7" transform="rotate(-90 196.3 94.7)">R2</text>
<text x="199.1" y="95.4" transform="rotate(-90 199.1 95.4)">3k3</text>
<text x="203.9" y="94.7" transform="rotate(-90 203.9 94.7)">R1</text>
<text x="235.1" y="94.9">100n</text>
<text x="30.6" y="100.4" transform="rotate(-90 30.6 100.4)">LED3</text>
<text x="50.9" y="100.4" transform="rotate(-90 50.9 100.4)">AL-513RGBW</text>
<text x="73.9" y="99.1">SG1</text>
<text x="172.7" y="100.4">GND</text>
<text x="231.1" y="100.4">GND</text>
<text x="58.8" y="105.5">AL-60SP05</text>
<text x="86.4" y="105.5">GND</text>
<text x="99.1" y="103">FLASH1</text>
<text x="99.1" y="105.5">FLASH2</text>
<text x="63.6" y="113.1">GND</text>
<text x="99.1" y="110.6">IN1</text>
<text x="99.1" y="108">IN2</text>
<text x="152.4" y="108">SCL</text>
<text x="152.4" y="110.6">SDA</text>
<text x="152.4" y="113.1">LED_CA</text>
<text x="63.3" y="119.2">300</text>
<text x="64.3" y="124">R7</text>
<text x="78.6" y="121.8">300</text>
<text x="93.7" y="124.3">120</text>
<text x="162.6" y="123.3">+3V3</text>
<text x="79.5" y="126.5">R6</text>
<text x="94.7" y="129">R5</text>
<text x="119.4" y="133.4">Nano V3</text>
<text x="215.8" y="133.4">GND</text>
<text x="68.7" y="148.6" transform="rotate(-90 68.7 148.6)">FLASH1</text>
<text x="83.9" y="148.6" transform="rotate(-90 83.9 148.6)">FLASH2</text>
<text x="67.1" y="160" transform="rotate(-90 67.1 160)">R4</text>
<text x="72" y="160" transform="rotate(-90 72 160)">120</text>
<text x="82.4" y="160" transform="rotate(-90 82.4 160)">R3</text>
<text x="87.1" y="160" transform="rotate(-90 87.1 160)">120</text>
<text x="179.1" y="161.8">Stiftleiste für JP3 aus Arduino 3x2 Stiftleiste</text>
<text x="179.1" y="159.3">JP1 nicht bestücken, Litzen direkt anlöten</text>
<text x="179.1" y="164.3">Stiftleiste für Display: 11/190/36/U - 1x4 Pin</text>
<text x="179.1" y="166.9">Stiftleiste für SCD30: 11/124/36/U - 1x7 Pin</text>
<text x="72.2" y="170.9" transform="rotate(-90 72.2 170.9)">LED2</text>
<text x="74.3" y="169.6" transform="rotate(-90 74.3 169.6)">L5-R50U</text>
<text x="87.4" y="170.9" transform="rotate(-90 87.4 170.9)">LED1</text>
<text x="89.6" y="169.6" transform="rotate(-90 89.6 169.6)">L5-R50U</text>
<text x="179.1" y="169.4">Buchsenleiste für Display/SCD30/Arduino: EBLG70 50 1 3 - 1x4 Pin, 1x7Pin, 2x 1x15Pin</text>
<text x="66.1" y="176.5">GND</text>
<text x="81.4" y="176.5">GND</text>
</g>
<g font-size="2.1" fill="#808080">
<text x="98.1" y="39.1">1</text>
<text x="98.1" y="41.7">2</text>
<text x="176" y="44.2">VCC</text>
<text x="185.2" y="45.3">VCC</text>
<text x="175.9" y="49.3">GND</text>
<text x="185.2" y="50.4">GND</text>
<text x="118.4" y="54.4">1</text>
<text x="118.4" y="56.9">3</text>
<text x="126.8" y="54.4">2</text>
<text x="126.8" y="56.9">4</text>
<text x="176.4" y="59.4">SCL</text>
<text x="176.1" y="62">SDA</text>
<text x="185.2" y="63.1">SDA</text>
<text x="185.2" y="60.5">SCL</text>
<text x="40.4" y="85.3" transform="rotate(-90 40.4 85.3)">COMMON_ANODE</text>
<text x="41.5" y="91.5" transform="rotate(-90 41.5 91.5)">A</text>
<text x="112.9" y="95">RX1</text>
<text x="113.3" y="92.5">TX1</text>
<text x="121.8" y="93.6">TX1</text>
<text x="138.9" y="93.6">VIN</text>
<text x="147.2" y="92.5">VIN</text>
<text x="147.2" y="95">GND.</text>
<text x="38.9" y="100.6" transform="rotate(-90 38.9 100.6)">R</text>
<text x="41.5" y="100.6" transform="rotate(-90 41.5 100.6)">B</text>
<text x="44" y="100.6" transform="rotate(-90 44 100.6)">G</text>
<text x="108.9" y="97.5">RESET1</text>
<text x="112.4" y="100.1">GND</text>
<text x="121.8" y="96.1">RX1</text>
<text x="121.8" y="98.6">RESET1</text>
<text x="121.8" y="101.2">GND</text>
<text x="134.2" y="98.6">RESET2</text>
<text x="137.2" y="96.1">GND.</text>
<text x="139.8" y="101.2">5V</text>
<text x="147.2" y="97.5">RESET2</text>
<text x="147.2" y="100.1">5V</text>
<text x="72.6" y="107.7">-</text>
<text x="76.6" y="107.7">+</text>
<text x="114.4" y="102.6">D2</text>
<text x="114.4" y="105.2">D3</text>
<text x="114.4" y="107.7">D4</text>
<text x="121.8" y="103.7">D2</text>
<text x="121.8" y="106.3">D3</text>
<text x="138.2" y="103.7">N.C.</text>
<text x="138.8" y="106.3">N.C</text>
<text x="147.2" y="102.6">N.C.</text>
<text x="147.2" y="105.2">N.C</text>
<text x="147.2" y="107.7">A5</text>
<text x="213.8" y="107.7">TX/SCL</text>
<text x="216.7" y="102.6">VDD</text>
<text x="225.8" y="103.7">VDD</text>
<text x="37.8" y="109.7" transform="rotate(-90 37.8 109.7)">RED</text>
<text x="40.4" y="110.8" transform="rotate(-90 40.4 110.8)">BLUE</text>
<text x="42.9" y="112.8" transform="rotate(-90 42.9 112.8)">GREEN</text>
<text x="114.4" y="110.2">D5</text>
<text x="114.4" y="112.8">D6</text>
<text x="121.8" y="108.8">D4</text>
<text x="121.8" y="111.3">D5</text>
<text x="121.8" y="113.9">D6</text>
<text x="139.8" y="108.8">A5</text>
<text x="139.8" y="111.3">A4</text>
<text x="139.8" y="113.9">A3</text>
<text x="147.2" y="110.2">A4</text>
<text x="147.2" y="112.8">A3</text>
<text x="213.2" y="110.2">RX/SDA</text>
<text x="216.7" y="112.8">RDY</text>
<text x="225.8" y="108.8">TX/SCL</text>
<text x="225.8" y="111.3">RX/SDA</text>
<text x="225.8" y="113.9">RDY</text>
<text x="114.4" y="115.3">D7</text>
<text x="114.4" y="117.8">D8</text>
<text x="121.8" y="116.4">D7</text>
<text x="121.8" y="119">D8</text>
<text x="139.8" y="116.4">A2</text>
<text x="139.8" y="119">A1</text>
<text x="147.2" y="115.3">A2</text>
<text x="147.2" y="117.8">A1</text>
<text x="215.7" y="117.8">PWM</text>
<text x="225.8" y="119">PWM</text>
<text x="113.2" y="122.9">D10</text>
<text x="113.4" y="125.4">D11</text>
<text x="114.4" y="120.3">D9</text>
<text x="121.8" y="121.5">D9</text>
<text x="121.8" y="124">D10</text>
<text x="138.2" y="124">REF</text>
<text x="139.8" y="121.5">A0</text>
<text x="147.2" y="120.3">A0</text>
<text x="147.2" y="122.9">REF</text>
<text x="147.2" y="125.4">3V3</text>
<text x="217.1" y="122.9">SEL</text>
<text x="225.8" y="124">SEL</text>
<text x="113.2" y="127.9">D12</text>
<text x="121.8" y="126.6">D11</text>
<text x="121.8" y="129.1">D12</text>
<text x="138.5" y="129.1">D13</text>
<text x="138.6" y="126.6">3V3</text>
<text x="147.2" y="127.9">D13</text>
<text x="216.5" y="127.9">GND</text>
<text x="225.8" y="129.1">GND</text>
</g>
<text font-size="1.8" fill="#c90d0c" x="75.7" y="36.6" transform="rotate(-90 75.7 36.6)">+</text>
<g font-size="1.8" fill="#808080">
<text x="223.4" y="99.9">IC1</text>
<text x="223.4" y="133.4">SCD30</text>
</g>
</svg>
